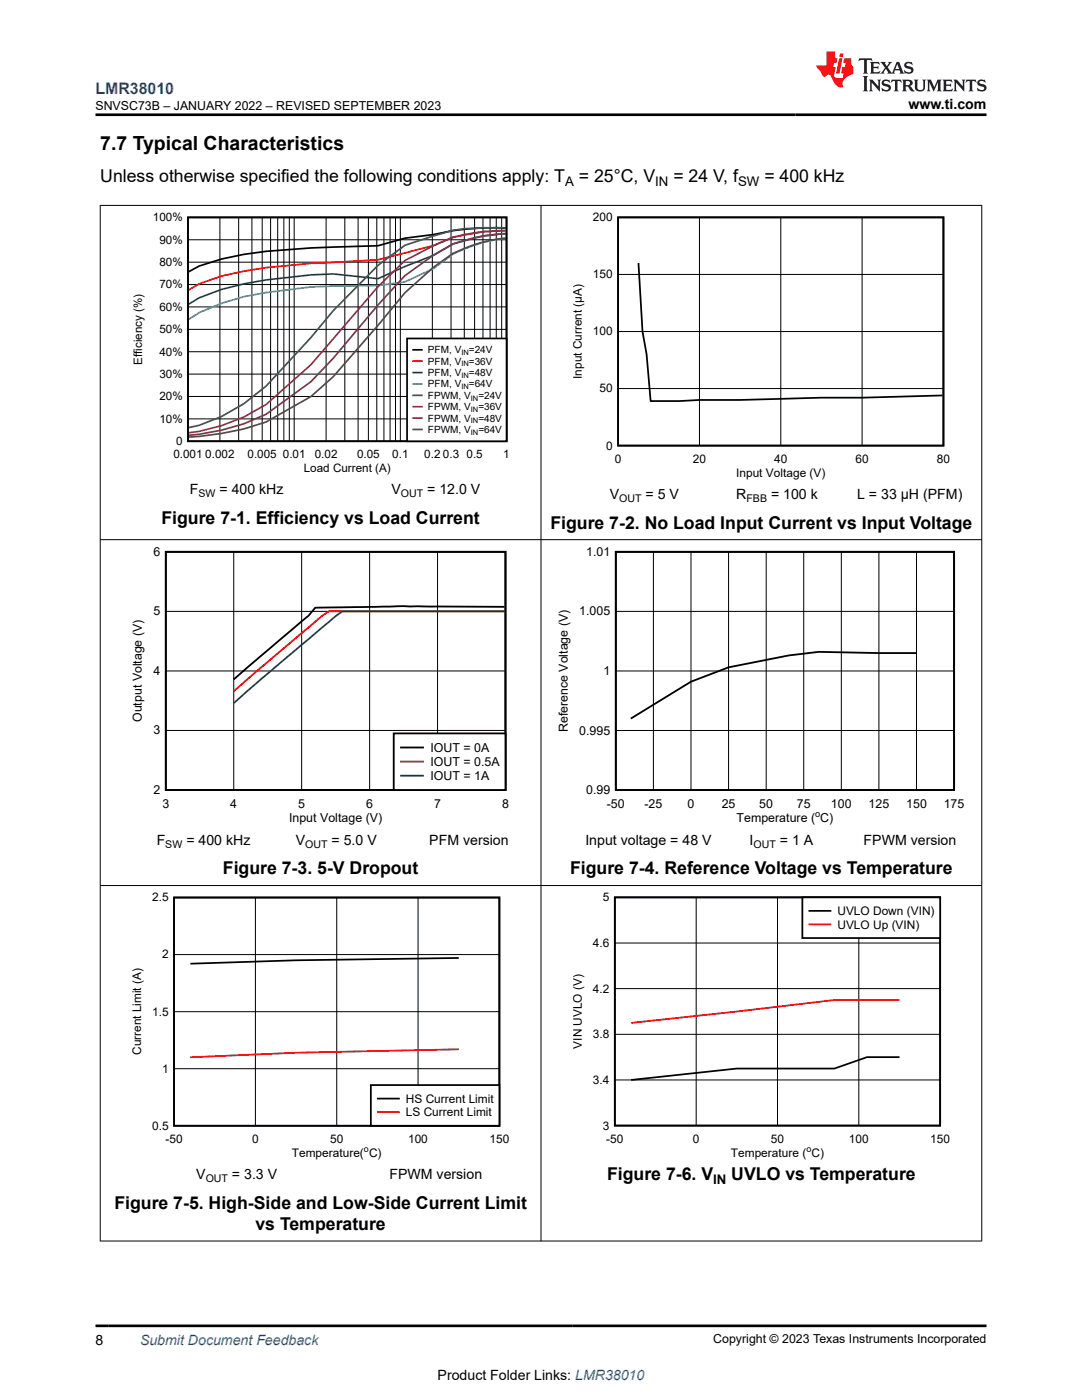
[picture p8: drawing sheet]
<svg xmlns="http://www.w3.org/2000/svg" width="216mm" height="279mm" viewBox="0 0 216 279" stroke-linecap="round" stroke-linejoin="round" font-family="sans-serif">
<path d="M37.5 43.4h63.6v44.7h-63.6zM100.9 45.5a52.9 52.9 0 0 0-14.4 1.3l-5.7 .7-5.4 1.5a214.6 214.6 0 0 0-26.7 1.8l-4.5 .9-4.5 1.4-2 1.1" fill="none" stroke="#000" stroke-width=".34"/>
<g fill="none" stroke="#000" stroke-width=".2">
<path d="M37.5 56.8h63.6M37.5 52.3h63.6M37.5 47.9h63.6M43.9 43.4v44.7M47.6 43.4v44.7M50.3 43.4v44.7M52.3 43.4v44.7M54 43.4v44.7M55.4 43.4v44.7M56.6 43.4v44.7M57.7 43.4v44.7M58.7 43.4v44.7"/>
<path d="M65.1 43.4v44.7M68.8 43.4v44.7M71.5 43.4v44.7M73.5 43.4v44.7M75.2 43.4v44.7M76.6 43.4v44.7M77.8 43.4v44.7M78.9 43.4v44.7M79.9 43.4v44.7M86.3 43.4v44.7M90 43.4v44.7M92.6 43.4v44.7"/>
<path d="M94.7 43.4v44.7M96.4 43.4v44.7M97.8 43.4v44.7M99 43.4v44.7M100.1 43.4v44.7M37.5 79.1h63.6M37.5 74.7h63.6M37.5 70.2h63.6M37.5 65.7h63.6M37.5 61.2h63.6M37.5 83.6h63.6"/>
</g>
<path d="M100.9 46.1h-1.8a36.8 36.8 0 0 0-8.7 1.3l-3.9 1.6-11.1 2.8-8.9 .6a102.8 102.8 0 0 0-22.3 2.7l-4.5 1.5-2 1.3" fill="none" stroke="#f00" stroke-width=".34"/>
<path d="M100.9 46.7l-1.8 .1a23.5 23.5 0 0 0-6.3 1.2l-2.4 .7-3.9 2.3-5.6 2.2-5.5 2.4-8.9-.9a93.4 93.4 0 0 0-22.3 3.1l-4.5 1.6-2 1.3" fill="none" stroke="#156" stroke-width=".34"/>
<path d="M100.9 47.6l-1.8 .2a32.1 32.1 0 0 0-8.7 2.9l-3.9 2.9-5.7 2.7-5.4 .7a109.3 109.3 0 0 0-26.7 2.2l-4.5 1.3-4.5 1.9-2 1.3" fill="none" stroke="#0bc" stroke-width=".34"/>
<path d="M100.9 45.5l-4.4-.1-3.6 .2-2.5 .4-9.6 2.9-5.4 4.1-8.9 9-4.5 5.4-8.9 9.6a32.5 32.5 0 0 1-15.4 8.3" fill="none" stroke="#286b49" stroke-width=".34"/>
<path d="M100.9 46l-3 .2a37.4 37.4 0 0 0-7.5 1.1l-3.9 1.8-5.7 2.9-5.4 5.2-13.4 15.6-8.9 7.9a36.2 36.2 0 0 1-15.4 5.7" fill="none" stroke="#9e3a3a" stroke-width=".34"/>
<path d="M100.9 46.6l-1.8 .2a33.4 33.4 0 0 0-8.7 1.9l-3.9 2.2-5.7 4.1-5.4 5.9-8.9 10.6-4.5 4.7-8.9 6.5a42.5 42.5 0 0 1-15.4 4.2" fill="none" stroke="#68275f" stroke-width=".34"/>
<path d="M100.9 47.5l-1.8 .3a28.9 28.9 0 0 0-8.7 2.8l-3.9 2.7-5.7 5.1-5.4 6.5-8.9 10.3-4.5 3.9-8.9 5.1a54.9 54.9 0 0 1-15.4 3" fill="none" stroke="#6b5028" stroke-width=".34"/>
<path d="M81.2 67.5h19.9v20.6h-19.9z" fill-rule="evenodd" fill="#fff"/>
<path d="M81.2 67.5h19.9v20.6h-19.9zM82.4 69.8h1.8" fill="none" stroke="#000" stroke-width=".34"/>
<path d="M82.4 72.1h1.8" fill="none" stroke="#f00" stroke-width=".34"/>
<path d="M82.4 74.4h1.8" fill="none" stroke="#156" stroke-width=".34"/>
<path d="M82.4 76.6h1.8" fill="none" stroke="#0bc" stroke-width=".34"/>
<path d="M82.4 78.9h1.8" fill="none" stroke="#286b49" stroke-width=".34"/>
<path d="M82.4 81.2h1.8" fill="none" stroke="#9e3a3a" stroke-width=".34"/>
<path d="M82.4 83.4h1.8" fill="none" stroke="#68275f" stroke-width=".34"/>
<path d="M82.4 85.7h1.8" fill="none" stroke="#6b5028" stroke-width=".34"/>
<path d="M123.3 43.4h65v45.5h-65zM127.4 52.5l.8 13.7 .8 4.5 .8 9.3h5.7l4.1-.2a434.2 434.2 0 0 0 24.3-.4h8.1l16.1-.5" fill="none" stroke="#000" stroke-width=".35"/>
<g fill="none" stroke="#000" stroke-width=".2">
<path d="M123.3 54.8h65M139.6 43.4v45.5M155.8 43.4v45.5M172 43.4v45.5M123.3 77.5h65M123.3 66.2h65M46.6 110.1v47.6M60.2 110.1v47.6M73.8 110.1v47.6M87.3 110.1v47.6M33.1 133.9h67.8M33.1 122h67.8"/>
<path d="M33.1 145.8h67.8"/>
</g>
<path d="M33.1 110.1h67.8v47.6h-67.8zM100.7 121.1l-20.2-.1-17.6 .3-1.3 1.6-15 12.7" fill="none" stroke="#000" stroke-width=".36"/>
<path d="M100.7 122h-35.1l-1.3 .9-17.7 15.1" fill="none" stroke="#f00" stroke-width=".36"/>
<path d="M100.7 122h-32.4l-1.3 1-6.8 5.7-13.6 11.6" fill="none" stroke="#156" stroke-width=".36"/>
<path d="M78.6 146.4h22.3v11.3h-22.3z" fill-rule="evenodd" fill="#fff"/>
<path d="M122.9 110.1h67.5v47.6h-67.5zM182.9 130.3l-19.5-.2-6 .7-12 2.4-7.5 2.8-12 7.4M78.6 146.4h22.3v11.3h-22.3zM80 149.2h4.4" fill="none" stroke="#000" stroke-width=".36"/>
<path d="M80 152h4.4" fill="none" stroke="#f00" stroke-width=".36"/>
<path d="M80 154.8h4.4" fill="none" stroke="#156" stroke-width=".36"/>
<g fill="none" stroke="#000" stroke-width=".2">
<path d="M130.4 110.1v47.6M137.9 110.1v47.6M145.4 110.1v47.6M152.9 110.1v47.6M160.4 110.1v47.6M167.9 110.1v47.6M175.4 110.1v47.6M182.9 110.1v47.6M122.9 133.9h67.5M122.9 122h67.5M122.9 145.8h67.5M51 179.1v45.6"/>
<path d="M67.2 179.1v45.6M83.4 179.1v45.6M34.7 190.5h65M34.7 213.3h65M34.7 201.9h65"/>
</g>
<path d="M34.7 179.1h64.9v45.6h-64.9zM91.5 191.2l-32.4 .4-21.1 .7" fill="none" stroke="#000" stroke-width=".35"/>
<path d="M91.5 209.4l-32.4 .7-21.1 .9" fill="none" stroke="#f00" stroke-width=".35"/>
<path d="M74 216.6h25.6v8.1h-25.6z" fill-rule="evenodd" fill="#fff"/>
<path d="M122.7 179.1h64.9v45.5h-64.9zM74 216.6h25.6v8.1h-25.6zM75.4 219.2h4.2M179.5 211h-6.5l-6.5 2.3h-19.5l-21.1 2.2" fill="none" stroke="#000" stroke-width=".35"/>
<path d="M179.5 199.6h-13l-19.5 2.3-21.1 2.2M75.4 221.9h4.2" fill="none" stroke="#f00" stroke-width=".35"/>
<path d="M138.9 179.1v45.5M155.1 179.1v45.5M171.4 179.1v45.5M122.7 197.3h64.9M122.7 188.2h64.9M122.7 215.5h64.9M122.7 206.4h64.9" fill="none" stroke="#000" stroke-width=".2"/>
<path d="M160.1 179.1h27.5v8.1h-27.5z" fill-rule="evenodd" fill="#fff"/>
<path d="M160.1 179.1h27.5v8.1h-27.5zM161.5 181.8h4.2" fill="none" stroke="#000" stroke-width=".35"/>
<path d="M161.5 184.5h4.2" fill="none" stroke="#f00" stroke-width=".35"/>
<path d="M19.9 41h176.1M20 40.9v206.8M107.9 40.9v206.8M195.9 40.9v206.8M19.9 107.7h176.1M19.9 176.7h176.1M19.9 247.7h176.1" fill="none" stroke="#000" stroke-width=".2"/>
<path d="M171.5 11.6l-.2 .6 .5-.2h.6v.1v2.2l-.2 .4h1l-.2-.4v-2.2v-.1h.5l.5 .2-.1-.6zM173.6 12.4l.2 .3v1.6l-.2 .4h1.9l.1-.6a1.08 1.08 0 0 1-1.3 .2v-.7h.6l.4 .2v-.7l-.4 .2h-.6v-.5l.2-.2a1 1 0 0 1 1 .3l-.1-.5zM175.7 12.4l.9 1.1-1 1.2h.9l-.2-.2 .5-.8 .4 .8-.2 .2h1.6l-.2-.2 .2-.5h.9l.1 .5-.1 .2h.9l-.2-.4-.8-1.9h-.5l-.9 2.1-.9-1.1 .9-1h-.8l.2 .2-.4 .6-.4-.6 .2-.2zM179 12.8l.4 1h-.7zM180.7 12.5a.65 .65 0 0 0-.2 .7 .65 .65 0 0 0 .6 .5l.6 .1 .1 .3a.79 .79 0 0 1-.7 .4 .79 .79 0 0 1-.7-.5l.1 .7 .2-.1a.93 .93 0 0 0 1.1 0 .93 .93 0 0 0 .4-.9 1.46 1.46 0 0 0-1.2-.6l-.1-.3a1.09 1.09 0 0 1 1.2 .2l-.2-.6-.1 .1-.5-.2zM172.2 15.2l.2 .4v2.2l-.2 .4h1l-.2-.4v-2.2l.2-.4zM173.4 15.9l.2 .4v1.5l-.2 .4h.8l-.3-.4 .1-1.3 1.6 1.8v-2l.2-.4h-.7l.1 .2 .1 1.1-1.2-1.3zM176.2 16a.65 .65 0 0 0-.2 .8 .65 .65 0 0 0 .6 .4l.6 .2 .1 .2a.79 .79 0 0 1-.7 .4 .79 .79 0 0 1-.7-.5l.1 .7 .2-.1a.93 .93 0 0 0 1.1 .1 .93 .93 0 0 0 .4-1 1.46 1.46 0 0 0-1.2-.5l-.1-.4a1.09 1.09 0 0 1 1.2 .2l-.1-.6-.2 .1-.5-.1zM177.9 15.9l-.1 .6a.63 .63 0 0 1 .8-.3v1.6l-.3 .4h1l-.2-.4v-1.6a.66 .66 0 0 1 .8 .3l-.1-.6zM180 15.9l.2 .4v1.5l-.2 .4h1l-.2-.2-.1-.7h.5l.1 .2a.79 .79 0 0 0 1.2 .6l-1-.9a.61 .61 0 0 0 .6-.6 .61 .61 0 0 0-.5-.7zM180.8 16.2h.1a.47 .47 0 0 1 .5 .1 .47 .47 0 0 1 .1 .5l-.1 .1-.7 .1zM182.3 15.9l.2 .2a2.27 2.27 0 0 0 .4 2 1.04 1.04 0 0 0 1.7-.7v-1.3l.2-.2h-.8l.2 .4v1.1a.6 .6 0 0 1-.6 .6 .6 .6 0 0 1-.6-.6v-1.1l.3-.4zM184.9 15.9l.2 .4v1.5l-.2 .4h.8l-.3-.4v-1.4l.9 1.9 .9-1.9v1.4l-.3 .4h1l-.2-.4v-1.5l.2-.4h-.8l-.7 1.5-.6-1.5zM188.1 15.9l.2 .4v1.5l-.2 .4h1.9l.1-.6a1.09 1.09 0 0 1-1.3 .2v-.7h.6l.4 .2v-.6l-.4 .2h-.6v-.6l.2-.1a1.01 1.01 0 0 1 1 .3l-.1-.6zM190.2 15.9l.3 .4v1.5l-.3 .4h.8l-.2-.4v-1.3l1.6 1.8v-2l.2-.4h-.7l.2 .2v1.1l-1.2-1.3zM192.8 15.9l-.1 .6a.63 .63 0 0 1 .8-.3v1.6l-.3 .4h1l-.2-.4v-1.6a.66 .66 0 0 1 .8 .3l-.1-.6zM195.2 16a.65 .65 0 0 0-.2 .8 .65 .65 0 0 0 .6 .4l.6 .2 .2 .2a.79 .79 0 0 1-.7 .4 .79 .79 0 0 1-.7-.5l.1 .7 .2-.1a.93 .93 0 0 0 1 .1 .93 .93 0 0 0 .5-1 1.46 1.46 0 0 0-1.3-.5v-.4a1.09 1.09 0 0 1 1.2 .2l-.2-.6-.2 .1-.5-.1z" fill="#231f20"/>
<path d="M164.9 10.3v2.7h-2l.1 .4 .8 1a.95 .95 0 0 0 1 .9 .59 .59 0 0 1 .5-.4 .59 .59 0 0 1 .5 .3l.4 .8a1.59 1.59 0 0 0 2.1 1.4 1.61 1.61 0 0 1 1-2.3l1-.3-.1-1.5a1.59 1.59 0 0 1-.3-1.7h-1.5l-.2 .9h.6l-.2 .9h-.5l-.2 .9v.3l.4 .1-.1 .9h-.7a.73 .73 0 0 1-1-.7l.3-1.5h-.5l.1-.9h.5l.2-.9h-.5v-1.3zM167.4 11.6l-.6 3.1h.7l.6-3.1zM167.6 10.7l-.1 .6h.7l.1-.6z" fill="#ed1c24"/>
<path d="M19 22.9h177.8M19 264.6h177.8" fill="none" stroke="#000" stroke-width=".53"/>
<text font-size="3.9" x="20" y="29.9">7.7 Typical Characteristics</text>
<g font-size="3.5">
<text x="20" y="36.4">Unless otherwise specified the following conditions apply: T</text>
<text x="115.5" y="36.4">= 25°C, V</text>
<text x="134.4" y="36.4">= 24 V, f</text>
<text x="152.5" y="36.4">= 400 kHz</text>
<text x="32.2" y="104.5">Figure 7-1. Efficiency vs Load Current</text>
<text x="109.8" y="105.5">Figure 7-2. No Load Input Current vs Input Voltage</text>
<text x="44.5" y="174.5">Figure 7-3. 5-V Dropout</text>
<text x="113.8" y="174.5">Figure 7-4. Reference Voltage vs Temperature</text>
<text x="121.1" y="235.5">Figure 7-6. V</text>
<text x="145.9" y="235.5">UVLO vs Temperature</text>
<text x="22.8" y="241.2">Figure 7-5. High-Side and Low-Side Current Limit</text>
<text x="51" y="245.5">vs Temperature</text>
</g>
<text font-size="3.2" fill="#00f" x="19" y="18.7">LMR38010</text>
<g font-size="2.8">
<text x="181.3" y="21.8">www.ti.com</text>
<text x="37.9" y="98.6">F</text>
<text x="43.8" y="98.6">= 400 kHz</text>
<text x="78.1" y="98.6">V</text>
<text x="85.2" y="98.6">= 12.0 V</text>
<text x="121.7" y="99.6">V</text>
<text x="128.8" y="99.6">= 5 V</text>
<text x="146.9" y="99.6">R</text>
<text x="153.9" y="99.6">= 100 k</text>
<text x="171" y="99.6">L = 33 μH (PFM)</text>
<text x="31.3" y="168.7">F</text>
<text x="37.2" y="168.7">= 400 kHz</text>
<text x="59" y="168.7">V</text>
<text x="66.2" y="168.7">= 5.0 V</text>
<text x="85.7" y="168.7">PFM version</text>
<text x="116.8" y="168.7">Input voltage = 48 V</text>
<text x="149.6" y="168.7">I</text>
<text x="155.6" y="168.7">= 1 A</text>
<text x="172.3" y="168.7">FPWM version</text>
<text x="39.2" y="235.4">V</text>
<text x="46.3" y="235.4">= 3.3 V</text>
<text x="77.7" y="235.4">FPWM version</text>
<text x="19" y="268.4">8</text>
<text x="87.3" y="275.3">Product Folder Links: LMR38010</text>
</g>
<text font-size="2.8" fill="#00f" x="27.9" y="268.4">Submit Document Feedback</text>
<g font-size="2.6">
<text x="112.7" y="37.1">A</text>
<text x="130.7" y="37.1">IN</text>
<text x="147.3" y="37.1">SW</text>
<text x="142.3" y="236.2">IN</text>
</g>
<g font-size="2.5">
<text x="19.1" y="21.9">SNVSC73B – JANUARY 2022 – REVISED SEPTEMBER 2023</text>
<text x="30.6" y="110.9">6</text>
<text x="117" y="110.9">1.01</text>
<text x="30.6" y="122.8">5</text>
<text x="115.6" y="122.8">1.005</text>
<text x="30.6" y="134.7">4</text>
<text x="120.4" y="134.7">1</text>
<text x="28.3" y="144.1" transform="rotate(-90 28.3 144.1)">Output Voltage (V)</text>
<text x="30.6" y="146.6">3</text>
<text x="113.3" y="146.1" transform="rotate(-90 113.3 146.1)">Reference Voltage (V)</text>
<text x="115.6" y="146.6">0.995</text>
<text x="85.9" y="150.1">IOUT = 0A</text>
<text x="85.9" y="152.9">IOUT = 0.5A</text>
<text x="85.9" y="155.7">IOUT = 1A</text>
<text x="30.6" y="158.5">2</text>
<text x="32.4" y="161.3">3</text>
<text x="46" y="161.3">4</text>
<text x="59.5" y="161.3">5</text>
<text x="73.1" y="161.3">6</text>
<text x="86.6" y="161.3">7</text>
<text x="100.2" y="161.3">8</text>
<text x="117" y="158.5">0.99</text>
<text x="121.1" y="161.3">-50</text>
<text x="128.6" y="161.3">-25</text>
<text x="137.2" y="161.3">0</text>
<text x="144" y="161.3">25</text>
<text x="151.5" y="161.3">50</text>
<text x="159" y="161.3">75</text>
<text x="165.8" y="161.3">100</text>
<text x="173.3" y="161.3">125</text>
<text x="180.8" y="161.3">150</text>
<text x="188.3" y="161.3">175</text>
<text x="57.7" y="164.1">Input Voltage (V)</text>
<text x="147" y="164.1">Temperature ( C)</text>
<text x="142.3" y="268.1">Copyright © 2023 Texas Instruments Incorporated</text>
</g>
<g font-size="2.4">
<text x="118.3" y="44.2">200</text>
<text x="118.3" y="55.5">150</text>
<text x="118.3" y="66.9">100</text>
<text x="116.1" y="75.6" transform="rotate(-90 116.1 75.6)">Input Current (µA)</text>
<text x="119.6" y="78.3">50</text>
<text x="121" y="89.7">0</text>
<text x="122.7" y="92.4">0</text>
<text x="138.2" y="92.4">20</text>
<text x="146.9" y="95.1">Input Voltage (V)</text>
<text x="154.5" y="92.4">40</text>
<text x="170.7" y="92.4">60</text>
<text x="186.9" y="92.4">80</text>
<text x="30.4" y="179.9">2.5</text>
<text x="120.3" y="179.9">5</text>
<text x="167.1" y="182.6">UVLO Down (VIN)</text>
<text x="167.1" y="185.3">UVLO Up (VIN)</text>
<text x="32.4" y="191.3">2</text>
<text x="118.3" y="189">4.6</text>
<text x="30.4" y="202.7">1.5</text>
<text x="118.3" y="198.1">4.2</text>
<text x="116.1" y="209.3" transform="rotate(-90 116.1 209.3)">VIN UVLO (V)</text>
<text x="118.3" y="207.2">3.8</text>
<text x="28.2" y="210.5" transform="rotate(-90 28.2 210.5)">Current Limit (A)</text>
<text x="32.4" y="214.1">1</text>
<text x="81" y="220.1">HS Current Limit</text>
<text x="118.3" y="216.3">3.4</text>
<text x="30.4" y="225.4">0.5</text>
<text x="81" y="222.8">LS Current Limit</text>
<text x="120.3" y="225.4">3</text>
<text x="33" y="228.1">-50</text>
<text x="50.3" y="228.1">0</text>
<text x="58.2" y="230.8">Temperature( C)</text>
<text x="65.9" y="228.1">50</text>
<text x="81.4" y="228.1">100</text>
<text x="97.7" y="228.1">150</text>
<text x="121" y="228.1">-50</text>
<text x="138.3" y="228.1">0</text>
<text x="145.8" y="230.8">Temperature ( C)</text>
<text x="153.8" y="228.1">50</text>
<text x="169.4" y="228.1">100</text>
<text x="185.6" y="228.1">150</text>
</g>
<g font-size="2.3">
<text x="30.5" y="44.1">100%</text>
<text x="31.8" y="53.1">80%</text>
<text x="31.8" y="48.6">90%</text>
<text x="31.8" y="57.5">70%</text>
<text x="31.8" y="62">60%</text>
<text x="31.8" y="71">40%</text>
<text x="31.8" y="66.5">50%</text>
<text x="28.4" y="72.8" transform="rotate(-90 28.4 72.8)">Efficiency (%)</text>
<text x="31.8" y="75.4">30%</text>
<text x="31.8" y="79.9">20%</text>
<text x="31.8" y="84.4">10%</text>
<text x="35.2" y="88.8">0</text>
<text x="34.6" y="91.5">0.001</text>
<text x="41" y="91.5">0.002</text>
<text x="49.4" y="91.5">0.005</text>
<text x="56.4" y="91.5">0.01</text>
<text x="60.6" y="94.1">Load Current (A)</text>
<text x="62.8" y="91.5">0.02</text>
<text x="71.2" y="91.5">0.05</text>
<text x="78.3" y="91.5">0.1</text>
<text x="84.7" y="91.5">0.2</text>
<text x="88.4" y="91.5">0.3</text>
<text x="93.1" y="91.5">0.5</text>
<text x="100.4" y="91.5">1</text>
</g>
<g font-size="2.1">
<text x="39.6" y="99.2">SW</text>
<text x="80" y="99.2">OUT</text>
<text x="123.5" y="100.2">OUT</text>
<text x="148.9" y="100.2">FBB</text>
<text x="33" y="169.2">SW</text>
<text x="60.9" y="169.2">OUT</text>
<text x="150.4" y="169.2">OUT</text>
<text x="41" y="235.9">OUT</text>
</g>
<g font-size="2">
<text x="85.4" y="70.5">PFM, V</text>
<text x="93.6" y="70.5">=24V</text>
<text x="85.4" y="72.8">PFM, V</text>
<text x="85.4" y="75.1">PFM, V</text>
<text x="85.4" y="77.3">PFM, V</text>
<text x="93.6" y="72.8">=36V</text>
<text x="93.6" y="75.1">=48V</text>
<text x="93.6" y="77.3">=64V</text>
<text x="85.4" y="79.6">FPWM, V</text>
<text x="85.4" y="81.9">FPWM, V</text>
<text x="95.5" y="79.6">=24V</text>
<text x="95.5" y="81.9">=36V</text>
<text x="85.4" y="86.4">FPWM, V</text>
<text x="85.4" y="84.1">FPWM, V</text>
<text x="95.5" y="84.1">=48V</text>
<text x="95.5" y="86.4">=64V</text>
</g>
<g font-size="1.8">
<text x="162.6" y="163.1">o</text>
<text x="72.6" y="229.9">o</text>
<text x="160.9" y="229.9">o</text>
</g>
<g font-size="1.5">
<text x="92.1" y="70.9">IN</text>
<text x="92.1" y="73.1">IN</text>
<text x="92.1" y="75.4">IN</text>
<text x="92.1" y="77.7">IN</text>
<text x="94" y="79.9">IN</text>
<text x="94" y="82.2">IN</text>
<text x="94" y="84.5">IN</text>
<text x="94" y="86.7">IN</text>
</g>
</svg>
